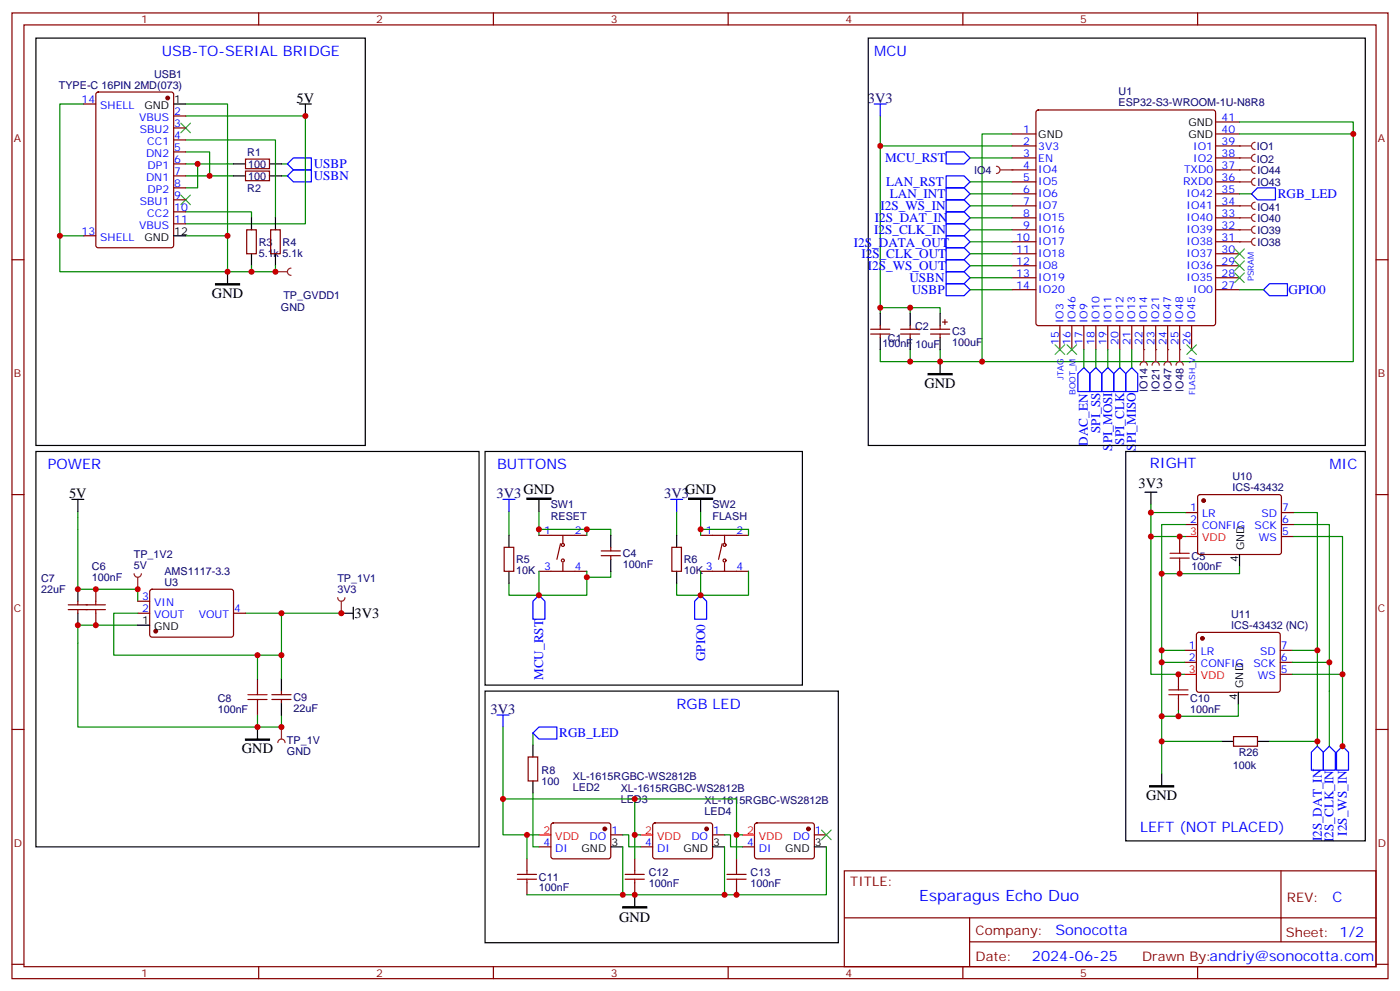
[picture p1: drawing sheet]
<svg xmlns="http://www.w3.org/2000/svg" width="412mm" height="292mm" viewBox="0 0 412 292" stroke-linecap="round" stroke-linejoin="round" font-family="sans-serif">
<g fill="none" stroke="#870000" stroke-width=".35">
<path d="M3.5 3.8h405.4v284.3h-405.4zM7.1 7.3h398.2v277.3h-398.2zM76.2 3.8v3.5M145.3 3.8v3.5M214.5 3.8v3.5M283.6 3.8v3.5M352.8 3.8v3.5M3.5 76.5h3.6M405.3 76.5h3.6M256.5 96.9h5.6M256.5 98.4h5.6M259.3 95.9v1"/>
<path d="M259.3 98.4v1M265.3 96.9h5.6M265.3 98.4h5.6M268.1 95.9v1M268.1 98.4v1M274.1 96.9h5.7M274.1 98.4h5.7M276.9 95.9v1M276.9 98.4v1M277.6 94.8h1.4M278.3 94.1v1.4M3.5 145.6h3.6"/>
<path d="M405.3 145.6h3.6M3.5 214.8h3.6M405.3 214.8h3.6M248.7 256.4h156.6v28.2h-156.6zM377.3 256.4v20.9M248.7 270.2h156.5M285.6 277.3h119.6M285.6 270.2v14.2M3.5 283.9h3.6M76.2 284.6v3.5M145.3 284.6v3.5M214.5 284.6v3.5"/>
<path d="M283.6 284.6v3.5M352.8 284.6v3.5M405.3 283.9h3.6"/>
</g>
<path d="M259.3 34.1v58.3M259.3 90.6h8.8v1.8M268.1 90.6h8.8v1.8M259.3 102.9v3.6h8.8M268.1 102.9v3.6h8.8v-3.6M22.9 152.3v21.2M72.3 180.6h28.2M82.9 180.6v19.4" fill="none" stroke="#008700" stroke-width=".35"/>
<path d="M273.4 110h7.1v.3h-7.1z" fill="#000" stroke="#000" stroke-width=".35"/>
<path d="M259.3 92.4v3.5M259.3 99.4v3.5M268.1 92.4v3.5M268.1 99.4v3.5M276.9 92.4v3.5M276.9 99.4v3.5M276.9 106.5v3.5" fill="none" stroke="#000" stroke-width=".35"/>
<path d="M257.5 30.6h3.6M259.3 30.6v3.5" fill="none" stroke="#00f" stroke-width=".35"/>
<path d="M81.8 218.7a1.06 1.06 0 0 1 1.1-1.1 1.06 1.06 0 0 1 1.1 1.1M82.9 214.1v3.5" fill="none" stroke="#8c2424" stroke-width=".35"/>
<circle cx="82.9" cy="214.1" r=".18" fill="#8c2424"/>
<path d="M22.9 150.6v1.7M22.9 173.5h17.7v3.5M40.6 184.1h-17.7v30h60v-3.6" fill="none" stroke="#008700" stroke-width=".35"/>
<path d="M20.1 179.5h5.7M20.1 178.1h5.7M22.9 177v1.1M22.9 179.5v1.1M80.1 206h5.6M80.1 204.5h5.6M82.9 203.5v1M82.9 206v1" fill="none" stroke="#870000" stroke-width=".35"/>
<path d="M10.6 132.9h130.5v116.4h-130.5zM22.9 173.5v3.5M104.1 178.8v3.5M22.9 180.6v3.5M82.9 200v3.5M100.5 180.6h3.6M75.8 214.1v3.5M82.9 207v3.5" fill="none" stroke="#000" stroke-width=".35"/>
<path d="M72.3 217.6h7.1v.3h-7.1z" fill="#000" stroke="#000" stroke-width=".35"/>
<path d="M99.5 176a1.06 1.06 0 0 0 1 1 1.06 1.06 0 0 0 1.1-1M100.5 177v3.6" fill="none" stroke="#8c2424" stroke-width=".35"/>
<circle cx="100.5" cy="180.6" r=".18" fill="#8c2424"/>
<g fill="none" stroke="#870000" stroke-width=".35">
<path d="M298.1 39.4h7.1M305.4 32.6l.5-.2h51.5l.5 .2 .2 .5v62.1l-.3 .5-.4 .2h-51.5l-.5-.2-.2-.5v-62.1zM358.1 35.9h7M358.1 39.4h7M298.1 57.1h7.1M298.1 53.6h7.1M298.1 50h7.1M298.1 46.5h7.1M298.1 43h7.1M358.1 57.1h7M358.1 53.6h7M358.1 50h7"/>
<path d="M358.1 46.5h7M358.1 43h7M298.1 78.2h7.1M298.1 74.7h7.1M298.1 71.2h7.1M298.1 67.7h7.1M298.1 64.1h7.1M298.1 60.6h7.1M358.1 78.2h7M358.1 74.7h7M358.1 71.2h7M358.1 67.7h7"/>
<path d="M358.1 64.1h7M358.1 60.6h7M298.1 85.3h7.1M298.1 81.8h7.1M312.2 95.9v7M315.7 95.9v7M319.3 95.9v7M322.8 95.9v7M326.3 95.9v7M329.8 95.9v7M333.4 95.9v7M336.9 95.9v7"/>
<path d="M340.4 95.9v7M344 95.9v7M347.5 95.9v7M351 95.9v7M358.1 85.3h7M358.1 81.8h7"/>
</g>
<path d="M278.7 44.7h5.3l1.8 1.8-1.8 1.8h-5.3zM278.7 55.3h5.3l1.8 1.8-1.8 1.7h-5.3zM278.7 51.8h5.3l1.8 1.8-1.8 1.7h-5.3zM370.4 55.3h5.3v3.5h-5.3l-1.7-1.7zM278.7 83.5h5.3l1.8 1.8-1.8 1.8h-5.3zM278.7 80h5.3l1.8 1.8-1.8 1.7h-5.3zM373.9 83.5h5.3v3.6h-5.3l-1.7-1.8zM322.8 108.2l1.8 1.8v5.3h-3.6v-5.3zM326.3 108.2l1.8 1.8v5.3h-3.5v-5.3zM329.8 108.2l1.8 1.8v5.3h-3.5v-5.3zM333.4 108.2l1.7 1.8v5.3h-3.5v-5.3z" fill="none" stroke="#00f" stroke-width=".35"/>
<path d="M255.8 11.2h146.4v120h-146.4z" fill="none" stroke="#000" stroke-width=".35"/>
<g fill="none" stroke="#008700" stroke-width=".35">
<path d="M298.1 39.4h-8.8v67.1h-12.4M365.1 35.9h33.5v70.6h-109.3M365.1 39.4h33.5M259.3 43h38.8M285.8 46.5h12.3M285.8 57.1h12.3M285.8 53.6h12.3M285.8 85.3h12.3M285.8 81.8h12.3M365.1 85.3h7.1M322.8 102.9v5.3M326.3 102.9v5.3"/>
<path d="M329.8 102.9v5.3M333.4 102.9v5.3"/>
</g>
<path d="M365.1 43h3.6M369.7 41.9a1.06 1.06 0 0 0-1 1.1 1.06 1.06 0 0 0 1 1" fill="none" stroke="#8c2424" stroke-width=".35"/>
<circle cx="365.1" cy="43" r=".18" fill="#8c2424"/>
<path d="M365.1 46.5h3.6M369.7 45.4a1.06 1.06 0 0 0-1 1.1 1.06 1.06 0 0 0 1 1.1" fill="none" stroke="#8c2424" stroke-width=".35"/>
<circle cx="365.1" cy="46.5" r=".18" fill="#8c2424"/>
<path d="M293.5 49a1.06 1.06 0 0 1 1.1 1 1.06 1.06 0 0 1-1.1 1.1M294.6 50h3.5" fill="none" stroke="#8c2424" stroke-width=".35"/>
<circle cx="298.1" cy="50" r=".18" fill="#8c2424"/>
<path d="M342.9 107.5a1.06 1.06 0 0 1 1.1-1 1.06 1.06 0 0 1 1 1M344 102.9v3.6" fill="none" stroke="#8c2424" stroke-width=".35"/>
<circle cx="344" cy="102.9" r=".18" fill="#8c2424"/>
<path d="M346.4 107.5a1.06 1.06 0 0 1 1.1-1 1.06 1.06 0 0 1 1 1M347.5 102.9v3.6" fill="none" stroke="#8c2424" stroke-width=".35"/>
<circle cx="347.5" cy="102.9" r=".18" fill="#8c2424"/>
<path d="M365.1 71.2h3.6M369.7 70.1a1.06 1.06 0 0 0-1 1.1 1.06 1.06 0 0 0 1 1" fill="none" stroke="#8c2424" stroke-width=".35"/>
<circle cx="365.1" cy="71.2" r=".18" fill="#8c2424"/>
<path d="M365.1 50h3.6M369.7 49a1.06 1.06 0 0 0-1 1 1.06 1.06 0 0 0 1 1.1" fill="none" stroke="#8c2424" stroke-width=".35"/>
<circle cx="365.1" cy="50" r=".18" fill="#8c2424"/>
<path d="M365.1 53.6h3.6M369.7 52.5a1.06 1.06 0 0 0-1 1.1 1.06 1.06 0 0 0 1 1" fill="none" stroke="#8c2424" stroke-width=".35"/>
<circle cx="365.1" cy="53.6" r=".18" fill="#8c2424"/>
<path d="M365.1 67.7h3.6M369.7 66.6a1.06 1.06 0 0 0-1 1.1 1.06 1.06 0 0 0 1 1" fill="none" stroke="#8c2424" stroke-width=".35"/>
<circle cx="365.1" cy="67.7" r=".18" fill="#8c2424"/>
<path d="M365.1 64.1h3.6M369.7 63.1a1.06 1.06 0 0 0-1 1 1.06 1.06 0 0 0 1 1.1" fill="none" stroke="#8c2424" stroke-width=".35"/>
<circle cx="365.1" cy="64.1" r=".18" fill="#8c2424"/>
<path d="M369.7 59.5a1.06 1.06 0 0 0-1 1.1 1.06 1.06 0 0 0 1 1.1M365.1 60.6h3.6" fill="none" stroke="#8c2424" stroke-width=".35"/>
<circle cx="365.1" cy="60.6" r=".18" fill="#8c2424"/>
<path d="M54.7 44.7h7v7.1h7.1M68.8 48.3h-10.6v7h-3.5M82.9 51.8h1.8M82.9 48.3h1.8" fill="none" stroke="#008700" stroke-width=".35"/>
<path d="M68.8 51.8h3.5M68.8 48.3h3.5M79.4 51.8h3.5M79.4 48.3h3.5" fill="none" stroke="#000" stroke-width=".35"/>
<path d="M72.3 50.4h7.1v2.8h-7.1zM72.3 46.8h7.1v2.9h-7.1z" fill="none" stroke="#870000" stroke-width=".35"/>
<path d="M85.7 79a1.06 1.06 0 0 0-1 1 1.06 1.06 0 0 0 1 1.1M81.1 80h3.6" fill="none" stroke="#8c2424" stroke-width=".35"/>
<circle cx="81.1" cy="80" r=".18" fill="#8c2424"/>
<g fill="none" stroke="#008700" stroke-width=".35">
<path d="M24.7 30.6h-7.1v38.8h7.1M54.7 34.1h35.3v31.8h-35.3M54.7 30.6h12.3v38.8M54.7 41.2h26.4v22.9M54.7 51.8h7M54.7 48.3h3.5M17.6 69.4v10.6h49.4v-10.6h-12.3M54.7 62.4h19.4v1.7M74.1 78.2v1.8h-7.1M81.1 78.2v1.8h-7M149.9 150.6v7M158.7 155.9h14.2v1.7"/>
<path d="M158.7 150.6v7M172.9 155.9h7v1.7M199.3 150.6v7M206.4 155.9h14.1v1.7M206.4 150.6v7M381 154.4h10.6v65.3M381 150.9h7.1v68.8M149.9 171.7v3.6h8.8M158.7 168.2v7.1h14.2v-7.1M179.9 168.2v1.8h-7M199.3 171.7v3.6h7.1M206.4 168.2v7.1h14.1v-7.1"/>
<path d="M40.6 180.6h-7.1v12.3h49.4M75.8 192.9v7.1M75.8 210.5v3.6M148.2 214.1v31.7h10.5M157 215.8v3.6M148.2 235.2h38.8v10.6M157 233.5v15.8h1.7M187 235.2h30v10.6M155.2 245.8v7.1M183.4 245.8h1.8v3.5h3.5M183.4 249.3v14.2M188.7 245.8h-1.7v7.1"/>
<path d="M213.4 245.8h1.8v3.5h3.5M213.4 249.3v14.2M218.7 245.8h-1.7v7.1M243.4 249.3v14.2h-88.2"/>
</g>
<g fill="none" stroke="#00f" stroke-width=".35">
<path d="M84.7 51.8l1.7-1.8h5.3v3.6h-5.3zM84.7 48.3l1.7-1.8h5.3v3.5h-5.3zM148.2 147h3.5M149.9 147v3.6M197.6 147h3.5M199.3 147v3.6M158.7 175.3l1.8 1.7v5.3h-3.5v-5.3zM206.4 175.3l1.7 1.7v5.3h-3.5v-5.3zM146.4 210.5h3.5M148.2 210.5v3.6M158.7 214.1h5.3v3.5h-5.3l-1.7-1.8zM388.1 219.7l1.7 1.8v5.3h-3.5v-5.3z"/>
<path d="M391.6 219.7l1.7 1.8v5.3h-3.5v-5.3zM395.5 219.7l1.7 1.8v5.3h-3.5v-5.3z"/>
</g>
<g fill="none" stroke="#000" stroke-width=".35">
<path d="M10.6 11.2h97v120h-97zM51.2 30.6h3.5M88.2 30.6h3.5M90 30.6v3.5M51.2 69.4h3.5M74.1 64.1v3.6M74.1 74.7v3.5M81.1 64.1v3.6M81.1 74.7v3.5M67 80v3.5M142.9 132.9h93.5v68.8h-93.5zM331.6 132.9h70.6v114.7h-70.6z"/>
<path d="M21.2 147h3.5M22.9 147v3.6M149.9 157.6v3.5M158.7 147v3.6M179.9 157.6v3.5M199.3 157.6v3.5M206.4 147v3.6M337.3 144.9h3.5M339 144.9v3.5M149.9 168.2v3.5M179.9 164.7v3.5M199.3 168.2v3.5"/>
<path d="M40.6 184.1h3.5M142.9 203.5h104v74.1h-104zM157 219.4v3.5M157 229.9v3.6M342.2 227.8v3.6M179.9 249.3h3.5M209.9 249.3h3.5M239.9 249.3h3.5M187 263.5v3.5"/>
</g>
<g fill="none" stroke="#870000" stroke-width=".35">
<path d="M24.7 30.6h3.5M28.5 27.3l.4-.2h21.5l.7 .4 .1 44.7-.5 .7-21.8 .1-.6-.5-.1-44.7zM51.2 34.1h3.5M51.2 37.7h3.5M51.2 41.2h3.5M51.2 44.7h3.5M51.2 48.3h3.5M51.2 51.8h3.5M51.2 55.3h3.5M51.2 58.8h3.5M24.7 69.4h3.5M51.2 62.4h3.5"/>
<path d="M51.2 65.9h3.5M72.7 67.7h2.8v7h-2.8zM79.7 67.7h2.8v7h-2.8zM158.7 157.6h14.2M165.8 157.6v2.5M206.4 157.6h14.1M213.4 157.6v2.5M347.5 158.3v3.6M28.2 173.5v3.5M40.6 177h3.5M44.3 173.7l.5-.2 23.6 .1 .4 .6-.1 13-.6 .4-23.6-.1-.4-.6v-12.7zM148.5 161.1h2.8v7.1h-2.8z"/>
<path d="M158.7 168.2h14.2M165.1 160.1l-1.1 4.6M165.8 165.7v2.5M177.1 163.6h5.6M177.1 162.2h5.6M179.9 161.1v1.1M179.9 163.6v1.1M197.9 161.1h2.8v7.1h-2.8zM206.4 168.2h14.1M212.7 160.1l-1 4.6M213.4 165.7v2.5M347.5 165.4v3.5"/>
<path d="M28.2 180.6v3.5M40.6 180.6h3.5M68.8 180.6h3.5M75.8 200v3.5M347.1 198.5v3.6M75.8 207v3.5M347.1 205.6v3.5M155.6 222.9h2.8v7h-2.8zM155.2 252.9v3.5M155.2 259.9v3.6M158.7 249.3h3.6M162.5 242.5l.5-.2h16.5l.4 .7v9.4l-.7 .5-16.5-.1-.4-.6v-9.2z"/>
<path d="M179.9 245.8h3.5M187 252.9v3.5M187 259.9v3.6M188.7 249.3h3.6M192.5 242.5l.5-.2h16.5l.4 .7-.1 9.4-.6 .5-16.5-.1-.4-.6v-9.2zM209.9 245.8h3.5M217 252.9v3.5M217 259.9v3.6M218.7 249.3h3.5M222.5 242.5l.5-.2h16.5l.4 .7-.1 9.4-.6 .5-16.5-.1-.5-.6v-9.2zM239.9 245.8h3.5"/>
<circle cx="165.8" cy="165" r=".44"/>
<circle cx="165.8" cy="160.4" r=".44"/>
<circle cx="213.4" cy="160.4" r=".44"/>
<circle cx="213.4" cy="165" r=".44"/>
</g>
<path d="M63.5 83.5h7.1v.4h-7.1zM155.2 146.7h7.1v.3h-7.1zM202.8 146.7h7.1v.3h-7.1zM338.7 231.4h7v.3h-7zM183.4 267h7.1v.3h-7.1z" fill="#000" stroke="#000" stroke-width=".35"/>
<path d="M53.3 36.3l2.8 2.8M56.1 36.3l-2.8 2.8M53.3 57.4l2.8 2.9M56.1 57.4l-2.8 2.9M242 244.4l2.8 2.8M244.8 244.4l-2.8 2.8" fill="none" stroke="#3c3" stroke-width=".35"/>
<g fill="#870000" stroke="#870000" stroke-width=".35">
<circle cx="49.4" cy="28.9" r=".53"/>
<circle cx="178.2" cy="244.1" r=".53"/>
<circle cx="238.1" cy="244.1" r=".53"/>
<circle cx="45.9" cy="185.8" r=".53"/>
<circle cx="208.1" cy="244.1" r=".53"/>
</g>
<path d="M158.7 245.8h3.6M188.7 245.8h3.6M218.7 245.8h3.5" fill="none" stroke="#f00" stroke-width=".35"/>
<g fill="none" stroke="#a10000" stroke-width=".35">
<path d="M25.4 179.5h5.6M25.4 178.1h5.6M28.2 177v1.1M28.2 179.5v1.1M344.7 162.9h5.6M344.7 164.3h5.6M347.5 161.9v1M347.5 164.3v1.1M73 204.5h5.7M73 206h5.7M75.8 203.5v1M75.8 206v1"/>
<path d="M344.3 203.1h5.7M344.3 204.5h5.7M347.1 202.1v1M347.1 204.5v1.1M152.4 258.9h5.6M152.4 257.5h5.6M155.2 256.4v1.1M155.2 258.9v1M184.1 258.9h5.7M184.1 257.5h5.7M187 256.4v1.1M187 258.9v1"/>
<path d="M214.1 258.9h5.7M214.1 257.5h5.7M217 256.4v1.1M217 258.9v1"/>
</g>
<path d="M39.5 168.9a1.06 1.06 0 0 0 1.1 1.1 1.06 1.06 0 0 0 1-1.1M40.6 170v3.5" fill="none" stroke="#8c2424" stroke-width=".35"/>
<circle cx="40.6" cy="173.5" r=".18" fill="#8c2424"/>
<path d="M365.1 57.1h3.6M285.8 67.7h12.3M285.8 60.6h12.3M285.8 64.1h12.3M285.8 71.2h12.3M285.8 74.7h12.3M285.8 78.2h12.3M319.3 102.9v5.3" fill="none" stroke="#008700" stroke-width=".35"/>
<path d="M363.7 73.3l2.8 2.8M363.7 76.8l2.8 2.9M366.5 73.3l-2.8 2.8M366.5 76.8l-2.8 2.9M363.7 80.4l2.8 2.8M366.5 80.4l-2.8 2.8M310.8 101.5l2.8 2.9M313.6 101.5l-2.8 2.9M314.3 101.5l2.8 2.9M317.1 101.5l-2.8 2.9M349.6 101.5l2.8 2.9M352.4 101.5l-2.8 2.9" fill="none" stroke="#3c3" stroke-width=".35"/>
<path d="M278.7 58.8h5.3l1.8 1.8-1.8 1.8h-5.3zM278.7 62.4h5.3l1.8 1.7-1.8 1.8h-5.3zM278.7 65.9h5.3l1.8 1.8-1.8 1.7h-5.3zM278.7 69.4h5.3l1.8 1.8-1.8 1.8h-5.3zM278.7 73h5.3l1.8 1.7-1.8 1.8h-5.3zM278.7 76.5h5.3l1.8 1.7-1.8 1.8h-5.3zM319.3 108.2l1.7 1.8v5.3h-3.5v-5.3z" fill="none" stroke="#00f" stroke-width=".35"/>
<path d="M335.8 107.5a1.06 1.06 0 0 1 1.1-1 1.06 1.06 0 0 1 1.1 1M336.9 102.9v3.6" fill="none" stroke="#8c2424" stroke-width=".35"/>
<circle cx="336.9" cy="102.9" r=".18" fill="#8c2424"/>
<path d="M339.4 107.5a1.06 1.06 0 0 1 1-1 1.06 1.06 0 0 1 1.1 1M340.4 102.9v3.6" fill="none" stroke="#8c2424" stroke-width=".35"/>
<circle cx="340.4" cy="102.9" r=".18" fill="#8c2424"/>
<path d="M365.1 163.3v3.5M359.8 218.3h3.6M364.8 203.8v3.6M370.4 218.3h3.5" fill="none" stroke="#000" stroke-width=".35"/>
<g fill="none" stroke="#870000" stroke-width=".35">
<path d="M349.2 150.9h3.6M349.2 154.4h3.6M353 145.8l.5-.2h23.3l.5 .2 .2 .5-.1 16.5-.6 .5-23.6-.1-.4-.6v-16.3zM377.5 150.9h3.5M377.5 154.4h3.5M377.5 158h3.5M348.9 191.5h3.5M348.9 195h3.5M352.7 186.4l.4-.2h23.3l.5 .2 .2 .5v16.5l-.7 .4h-23.5l-.5-.7v-16.2zM377.1 191.5h3.5M377.1 195h3.5M377.1 198.5h3.5"/>
<path d="M363.4 216.9h7v2.8h-7z"/>
</g>
<g fill="none" stroke="#008700" stroke-width=".35">
<path d="M339 148.4v9.6h10.2M339 158v40.5h9.9M339 150.9h10.2M347.5 158v.3M349.2 154.4h-7v14.5M381 158h14.5v40.5M365.1 166.8v2.1h-22.9v42M342.2 191.5h6.7M342.2 195h6.7M380.6 198.5h14.9v21.6M380.6 195h11M380.6 191.5h7.5"/>
<path d="M347.1 209.1v1.8M359.8 218.3h-17.6v9.5M364.8 207.4v3.5h-22.6v7.4M373.9 218.3h14.2"/>
</g>
<g fill="#870000" stroke="#870000" stroke-width=".35">
<circle cx="354.5" cy="147.4" r=".53"/>
<circle cx="354.2" cy="188" r=".53"/>
</g>
<path d="M349.2 158h3.6M348.9 198.5h3.5" fill="none" stroke="#f00" stroke-width=".35"/>
<g fill="#c00">
<circle cx="259.3" cy="90.6" r=".88"/>
<circle cx="268.1" cy="90.6" r=".88"/>
<circle cx="22.9" cy="184.1" r=".88"/>
<circle cx="22.9" cy="173.5" r=".88"/>
<circle cx="259.3" cy="43" r=".88"/>
<circle cx="276.9" cy="106.5" r=".88"/>
<circle cx="268.1" cy="106.5" r=".88"/>
<circle cx="289.3" cy="106.5" r=".88"/>
<circle cx="398.6" cy="39.4" r=".88"/>
<circle cx="81.1" cy="80" r=".88"/>
<circle cx="172.9" cy="170" r=".88"/>
<circle cx="172.9" cy="155.9" r=".88"/>
<circle cx="158.8" cy="155.9" r=".88"/>
<circle cx="206.4" cy="155.9" r=".88"/>
<circle cx="158.8" cy="175.3" r=".88"/>
<circle cx="206.4" cy="175.3" r=".88"/>
<circle cx="61.7" cy="51.8" r=".88"/>
<circle cx="58.2" cy="48.3" r=".88"/>
<circle cx="90" cy="34.1" r=".88"/>
<circle cx="67" cy="69.4" r=".88"/>
<circle cx="67" cy="80" r=".88"/>
<circle cx="17.6" cy="69.4" r=".88"/>
<circle cx="74.1" cy="80" r=".88"/>
<circle cx="100.5" cy="180.6" r=".88"/>
<circle cx="155.2" cy="245.8" r=".88"/>
<circle cx="82.9" cy="180.6" r=".88"/>
<circle cx="82.9" cy="192.9" r=".88"/>
<circle cx="28.2" cy="184.1" r=".88"/>
<circle cx="28.2" cy="173.5" r=".88"/>
<circle cx="75.8" cy="192.9" r=".88"/>
<circle cx="75.8" cy="214.1" r=".88"/>
<circle cx="213.4" cy="263.5" r=".88"/>
<circle cx="183.4" cy="263.5" r=".88"/>
<circle cx="187" cy="263.5" r=".88"/>
<circle cx="217" cy="263.5" r=".88"/>
<circle cx="148.2" cy="235.2" r=".88"/>
<circle cx="187" cy="245.8" r=".88"/>
<circle cx="217" cy="245.8" r=".88"/>
<circle cx="187" cy="235.2" r=".88"/>
<circle cx="40.6" cy="173.5" r=".88"/>
<circle cx="388.1" cy="218.3" r=".88"/>
<circle cx="395.5" cy="219.7" r=".88"/>
<circle cx="395.5" cy="198.5" r=".88"/>
<circle cx="391.6" cy="195" r=".88"/>
<circle cx="388.1" cy="191.5" r=".88"/>
<circle cx="339" cy="158" r=".88"/>
<circle cx="342.2" cy="218.3" r=".88"/>
<circle cx="347.1" cy="210.9" r=".88"/>
<circle cx="342.2" cy="210.9" r=".88"/>
<circle cx="347.1" cy="198.5" r=".88"/>
<circle cx="342.2" cy="191.5" r=".88"/>
<circle cx="339" cy="150.9" r=".88"/>
<circle cx="342.2" cy="168.9" r=".88"/>
<circle cx="342.2" cy="195" r=".88"/>
<circle cx="347.5" cy="168.9" r=".88"/>
<circle cx="347.5" cy="158" r=".88"/>
<circle cx="82.9" cy="214.1" r=".88"/>
</g>
<text font-size="4.6" fill="#00f" x="270.8" y="265.4">Esparagus Echo Duo</text>
<g font-size="4.2" fill="#00f">
<text x="47.6" y="16.5">USB-TO-SERIAL BRIDGE</text>
<text x="257.5" y="16.5">MCU</text>
<text x="338.7" y="137.9">RIGHT</text>
<text x="14.1" y="138.2">POWER</text>
<text x="146.4" y="138.2">BUTTONS</text>
<text x="391.6" y="138.2">MIC</text>
<text x="199.3" y="208.8">RGB LED</text>
<text x="335.8" y="245.1">LEFT (NOT PLACED)</text>
<text x="392.5" y="265.7">C</text>
<text x="310.9" y="275.2">Sonocotta</text>
<text x="304" y="283">2024-06-25</text>
</g>
<g font-size="4.2">
<text x="87.4" y="30.3">5V</text>
<text x="62.4" y="87.8">GND</text>
<text x="272.3" y="114.3">GND</text>
<text x="335.4" y="143.8">3V3</text>
<text x="20.3" y="146.7">5V</text>
<text x="154.2" y="145.6">GND</text>
<text x="201.8" y="145.6">GND</text>
<text x="104.4" y="181.9">3V3</text>
<text x="71.3" y="221.8">GND</text>
<text x="337.6" y="235.7">GND</text>
<text x="182.4" y="271.3">GND</text>
</g>
<g font-size="4.2" fill="#000080">
<text x="255.7" y="30.3">3V3</text>
<text x="146.3" y="146.8">3V3</text>
<text x="195.7" y="146.8">3V3</text>
<text x="144.5" y="210.2">3V3</text>
</g>
<g font-size="3.9" fill="#00f">
<text x="260.8" y="47.7">MCU_RST</text>
<text x="92.4" y="52.9">USBN</text>
<text x="92.4" y="49.4">USBP</text>
<text x="261" y="54.8">LAN_RST</text>
<text x="262.1" y="58.4">LAN_INT</text>
<text x="376.4" y="58.3">RGB_LED</text>
<text x="257.7" y="65.4">I2S_DAT_IN</text>
<text x="259.4" y="61.9">I2S_WS_IN</text>
<text x="257.5" y="68.9">I2S_CLK_IN</text>
<text x="251.5" y="72.8">I2S_DATA_OUT</text>
<text x="253.8" y="76">I2S_CLK_OUT</text>
<text x="255.6" y="79.5">I2S_WS_OUT</text>
<text x="267.9" y="83.1">USBN</text>
<text x="268.6" y="86.7">USBP</text>
<text x="379.6" y="86.6">GPIO0</text>
<text x="320.4" y="131.2" transform="rotate(-90 320.4 131.2)">DAC_EN</text>
<text x="324.1" y="127.5" transform="rotate(-90 324.1 127.5)">SPI_SS</text>
<text x="331.1" y="130.9" transform="rotate(-90 331.1 130.9)">SPI_CLK</text>
<text x="327.6" y="132.7" transform="rotate(-90 327.6 132.7)">SPI_MOSI</text>
<text x="334.6" y="132.7" transform="rotate(-90 334.6 132.7)">SPI_MISO</text>
<text x="207.7" y="194.7" transform="rotate(-90 207.7 194.7)">GPIO0</text>
<text x="160" y="200.2" transform="rotate(-90 160 200.2)">MCU_RST</text>
<text x="164.7" y="217">RGB_LED</text>
<text x="389.3" y="247.7" transform="rotate(-90 389.3 247.7)">I2S_DAT_IN</text>
<text x="392.8" y="247.9" transform="rotate(-90 392.8 247.9)">I2S_CLK_IN</text>
<text x="396.7" y="246.1" transform="rotate(-90 396.7 246.1)">I2S_WS_IN</text>
</g>
<g font-size="3.9" fill="#800">
<text x="250.5" y="261">TITLE:</text>
<text x="379.1" y="265.7">REV:</text>
<text x="287.4" y="275.2">Company:</text>
<text x="378.7" y="275.8">Sheet: 1/2</text>
<text x="287.4" y="282.9">Date:</text>
<text x="336.4" y="282.9">Drawn By:andriy@sonocotta.com</text>
</g>
<g font-size="3.2" fill="#800">
<text x="41.6" y="6.8">1</text>
<text x="110.8" y="6.8">2</text>
<text x="179.9" y="6.8">3</text>
<text x="249.1" y="6.8">4</text>
<text x="318.2" y="6.8">5</text>
<text x="4.1" y="41.9">A</text>
<text x="405.9" y="41.9">A</text>
<text x="4.1" y="111.1">B</text>
<text x="405.9" y="111.1">B</text>
<text x="4.1" y="180.2">C</text>
<text x="405.9" y="180.2">C</text>
<text x="4.1" y="249.3">D</text>
<text x="405.9" y="249.3">D</text>
<text x="41.6" y="287.6">1</text>
<text x="110.8" y="287.6">2</text>
<text x="179.9" y="287.6">3</text>
<text x="249.1" y="287.6">4</text>
<text x="318.2" y="287.6">5</text>
</g>
<g font-size="3.2" fill="#000080">
<text x="45.4" y="22.9">USB1</text>
<text x="17.3" y="26.1">TYPE-C 16PIN 2MD(073)</text>
<text x="329.5" y="28">U1</text>
<text x="329.5" y="31.2">ESP32-S3-WROOM-1U-N8R8</text>
<text x="72.8" y="45.9">R1</text>
<text x="370.2" y="44.1">IO1</text>
<text x="370.2" y="48">IO2</text>
<text x="73.1" y="52.9">100</text>
<text x="73.1" y="49.4">100</text>
<text x="287" y="51.2">IO4</text>
<text x="370.4" y="51.2">IO44</text>
<text x="72.8" y="56.5">R2</text>
<text x="370.4" y="54.7">IO43</text>
<text x="370.4" y="65.3">IO40</text>
<text x="370.4" y="62.1">IO41</text>
<text x="370.4" y="68.8">IO39</text>
<text x="76.2" y="75.6">5.1k 5.1k</text>
<text x="76.2" y="72.3">R3</text>
<text x="83.3" y="72.3">R4</text>
<text x="370.4" y="72.3">IO38</text>
<text x="83.5" y="88.2">TP_GVDD1</text>
<text x="82.8" y="91.7">GND</text>
<text x="261.6" y="100.5">C1</text>
<text x="269.5" y="97">C2</text>
<text x="280.5" y="102">100uF</text>
<text x="280.5" y="98.8">C3</text>
<text x="259.9" y="102.3">100nF</text>
<text x="269.6" y="102.3">10uF</text>
<text x="338" y="115.3" transform="rotate(-90 338 115.3)">IO14</text>
<text x="341.6" y="115.3" transform="rotate(-90 341.6 115.3)">IO21</text>
<text x="345.1" y="115.3" transform="rotate(-90 345.1 115.3)">IO47</text>
<text x="348.6" y="115.3" transform="rotate(-90 348.6 115.3)">IO48</text>
<text x="363" y="141.4">U10</text>
<text x="162.2" y="149.6">SW1</text>
<text x="209.9" y="149.6">SW2</text>
<text x="363" y="144.6">ICS-43432</text>
<text x="162.2" y="153">RESET</text>
<text x="209.9" y="153">FLASH</text>
<text x="27.1" y="167.9">C6</text>
<text x="39.4" y="167.6">5V</text>
<text x="39.4" y="164.3">TP_1V2</text>
<text x="152" y="165.8">R5</text>
<text x="183.4" y="167.3">100nF</text>
<text x="183.4" y="164.1">C4</text>
<text x="201.4" y="165.8">R6</text>
<text x="351" y="168">100nF</text>
<text x="351" y="164.8">C5</text>
<text x="12.1" y="171.4">C7</text>
<text x="27.1" y="171.1">100nF</text>
<text x="48.4" y="169.3">AMS1117-3.3</text>
<text x="48.4" y="172.5">U3</text>
<text x="99.4" y="171.4">TP_1V1</text>
<text x="152" y="169">10K</text>
<text x="201.4" y="169">10K</text>
<text x="12.1" y="174.6">22uF</text>
<text x="99.4" y="174.6">3V3</text>
<text x="362.7" y="185.1">ICS-43432 (NC)</text>
<text x="362.7" y="182">U11</text>
<text x="64.1" y="209.9">100nF</text>
<text x="64.1" y="206.7">C8</text>
<text x="86.4" y="209.6">22uF</text>
<text x="86.4" y="206.4">C9</text>
<text x="350.6" y="209.9">100nF</text>
<text x="350.6" y="206.7">C10</text>
<text x="84.5" y="219.1">TP_1V</text>
<text x="84.5" y="222.3">GND</text>
<text x="159.5" y="227.9">R8</text>
<text x="363.1" y="226.5">100k</text>
<text x="364.9" y="222.6">R26</text>
<text x="159.5" y="231.1">100</text>
<text x="168.7" y="229.7">XL-1615RGBC-WS2812B</text>
<text x="168.7" y="232.8">LED2</text>
<text x="182.9" y="233.2">XL-1615RGBC-WS2812B</text>
<text x="182.9" y="236.4">LED3</text>
<text x="207.5" y="236.7">XL-1615RGBC-WS2812B</text>
<text x="207.5" y="239.9">LED4</text>
<text x="191.1" y="257.9">C12</text>
<text x="221.1" y="257.9">C13</text>
<text x="158.7" y="262.5">100nF</text>
<text x="158.7" y="259.3">C11</text>
<text x="191.1" y="261.1">100nF</text>
<text x="221.1" y="261.1">100nF</text>
</g>
<g font-size="3.2" fill="#00f">
<text x="24" y="30.3">14</text>
<text x="29.5" y="32">SHELL</text>
<text x="41" y="35.6">VBUS</text>
<text x="51.3" y="33.8">2</text>
<text x="359.8" y="35.6">41</text>
<text x="41.2" y="39.1">SBU2</text>
<text x="51.3" y="37.3">3</text>
<text x="51.3" y="40.9">4</text>
<text x="301.4" y="39.1">1</text>
<text x="359.8" y="39.1">40</text>
<text x="43" y="46.1">DN2</text>
<text x="43.4" y="42.6">CC1</text>
<text x="51.3" y="44.4">5</text>
<text x="51.3" y="47.9">6</text>
<text x="301.4" y="46.1">3</text>
<text x="301.4" y="42.6">2</text>
<text x="305.9" y="47.6">EN</text>
<text x="305.9" y="44">3V3</text>
<text x="351.5" y="47.6">IO2</text>
<text x="351.5" y="44">IO1</text>
<text x="359.8" y="46.1">38</text>
<text x="359.8" y="42.6">39</text>
<text x="43" y="53.2">DN1</text>
<text x="43.5" y="49.7">DP1</text>
<text x="51.3" y="51.4">7</text>
<text x="301.4" y="53.2">5</text>
<text x="301.4" y="49.7">4</text>
<text x="305.9" y="51.1">IO4</text>
<text x="348.8" y="51.1">TXD0</text>
<text x="359.8" y="53.2">36</text>
<text x="359.8" y="49.7">37</text>
<text x="43.5" y="56.7">DP2</text>
<text x="51.3" y="55">8</text>
<text x="51.3" y="58.5">9</text>
<text x="301.4" y="56.7">6</text>
<text x="305.9" y="58.1">IO6</text>
<text x="305.9" y="54.6">IO5</text>
<text x="348.5" y="54.6">RXD0</text>
<text x="349.5" y="58.1">IO42</text>
<text x="359.8" y="56.7">35</text>
<text x="41.2" y="60.3">SBU1</text>
<text x="43.4" y="63.8">CC2</text>
<text x="51.3" y="62">10</text>
<text x="51.3" y="65.5">11</text>
<text x="301.4" y="63.8">8</text>
<text x="301.4" y="60.3">7</text>
<text x="305.9" y="65.2">IO15</text>
<text x="305.9" y="61.7">IO7</text>
<text x="349.5" y="65.2">IO40</text>
<text x="349.5" y="61.7">IO41</text>
<text x="359.8" y="63.8">33</text>
<text x="359.8" y="60.3">34</text>
<text x="24" y="69.1">13</text>
<text x="29.5" y="70.8">SHELL</text>
<text x="41" y="67.3">VBUS</text>
<text x="299.4" y="70.8">10</text>
<text x="301.4" y="67.3">9</text>
<text x="305.9" y="68.7">IO16</text>
<text x="349.5" y="68.7">IO39</text>
<text x="359.8" y="70.8">31</text>
<text x="359.8" y="67.3">32</text>
<text x="299.4" y="77.9">12</text>
<text x="299.4" y="74.4">11</text>
<text x="305.9" y="75.8">IO18</text>
<text x="305.9" y="72.2">IO17</text>
<text x="349.5" y="75.8">IO37</text>
<text x="349.5" y="72.2">IO38</text>
<text x="359.8" y="77.9">29</text>
<text x="359.8" y="74.4">30</text>
<text x="299.4" y="81.4">13</text>
<text x="305.9" y="82.8">IO19</text>
<text x="305.9" y="79.3">IO8</text>
<text x="349.5" y="82.8">IO35</text>
<text x="349.5" y="79.3">IO36</text>
<text x="359.8" y="81.4">28</text>
<text x="299.4" y="84.9">14</text>
<text x="305.9" y="86.4">IO20</text>
<text x="351.5" y="86.4">IO0</text>
<text x="359.8" y="84.9">27</text>
<text x="313.3" y="95.2" transform="rotate(-90 313.3 95.2)">IO3</text>
<text x="316.8" y="95.2" transform="rotate(-90 316.8 95.2)">IO46</text>
<text x="320.3" y="95.2" transform="rotate(-90 320.3 95.2)">IO9</text>
<text x="323.8" y="95.2" transform="rotate(-90 323.8 95.2)">IO10</text>
<text x="327.4" y="95.2" transform="rotate(-90 327.4 95.2)">IO11</text>
<text x="330.9" y="95.2" transform="rotate(-90 330.9 95.2)">IO12</text>
<text x="334.4" y="95.2" transform="rotate(-90 334.4 95.2)">IO13</text>
<text x="338" y="95.2" transform="rotate(-90 338 95.2)">IO14</text>
<text x="341.5" y="95.2" transform="rotate(-90 341.5 95.2)">IO21</text>
<text x="345" y="95.2" transform="rotate(-90 345 95.2)">IO47</text>
<text x="348.5" y="95.2" transform="rotate(-90 348.5 95.2)">IO48</text>
<text x="352.1" y="95.2" transform="rotate(-90 352.1 95.2)">IO45</text>
<text x="311.9" y="101.7" transform="rotate(-90 311.9 101.7)">15</text>
<text x="315.4" y="101.7" transform="rotate(-90 315.4 101.7)">16</text>
<text x="318.9" y="101.7" transform="rotate(-90 318.9 101.7)">17</text>
<text x="322.4" y="101.7" transform="rotate(-90 322.4 101.7)">18</text>
<text x="326" y="101.7" transform="rotate(-90 326 101.7)">19</text>
<text x="329.5" y="101.7" transform="rotate(-90 329.5 101.7)">20</text>
<text x="333" y="101.7" transform="rotate(-90 333 101.7)">21</text>
<text x="336.5" y="101.7" transform="rotate(-90 336.5 101.7)">22</text>
<text x="340.1" y="101.7" transform="rotate(-90 340.1 101.7)">23</text>
<text x="343.6" y="101.7" transform="rotate(-90 343.6 101.7)">24</text>
<text x="347.1" y="101.7" transform="rotate(-90 347.1 101.7)">25</text>
<text x="350.7" y="101.7" transform="rotate(-90 350.7 101.7)">26</text>
<text x="350.6" y="150.6">1</text>
<text x="350.6" y="154.1">2</text>
<text x="354.1" y="152.3">LR</text>
<text x="354.1" y="155.9">CONFIG</text>
<text x="369.6" y="155.9">SCK</text>
<text x="371.6" y="152.3">SD</text>
<text x="377.6" y="154.1">6</text>
<text x="377.6" y="150.6">7</text>
<text x="160.3" y="157.3">1</text>
<text x="169.3" y="157.3">2</text>
<text x="207.9" y="157.3">1</text>
<text x="217" y="157.3">2</text>
<text x="370.9" y="159.4">WS</text>
<text x="377.6" y="157.6">5</text>
<text x="160.3" y="167.9">3</text>
<text x="169.3" y="167.9">4</text>
<text x="207.9" y="167.9">3</text>
<text x="217" y="167.9">4</text>
<text x="41.9" y="176.7">3</text>
<text x="45.4" y="178.4">VIN</text>
<text x="41.9" y="180.2">2</text>
<text x="45.4" y="182">VOUT</text>
<text x="58.5" y="182">VOUT</text>
<text x="69" y="180.2">4</text>
<text x="350.2" y="191.1">1</text>
<text x="377.3" y="191.1">7</text>
<text x="350.2" y="194.7">2</text>
<text x="353.7" y="192.9">LR</text>
<text x="353.7" y="196.4">CONFIG</text>
<text x="369.2" y="196.4">SCK</text>
<text x="371.2" y="192.9">SD</text>
<text x="377.3" y="194.7">6</text>
<text x="370.5" y="200">WS</text>
<text x="377.3" y="198.2">5</text>
<text x="180.1" y="245.5">1</text>
<text x="210.1" y="245.5">1</text>
<text x="240.1" y="245.5">1</text>
<text x="160.1" y="249">4</text>
<text x="163.6" y="250.8">DI</text>
<text x="173.7" y="247.2">DO</text>
<text x="190.1" y="249">4</text>
<text x="193.6" y="250.8">DI</text>
<text x="203.7" y="247.2">DO</text>
<text x="220.1" y="249">4</text>
<text x="223.6" y="250.8">DI</text>
<text x="233.6" y="247.2">DO</text>
</g>
<g font-size="3.2">
<text x="42.6" y="32">GND</text>
<text x="51.3" y="30.3">1</text>
<text x="305.9" y="40.5">GND</text>
<text x="350.1" y="37">GND</text>
<text x="350.1" y="40.5">GND</text>
<text x="42.6" y="70.8">GND</text>
<text x="51.3" y="69.1">12</text>
<text x="366.5" y="162" transform="rotate(-90 366.5 162)">GND</text>
<text x="364.8" y="165.5" transform="rotate(-90 364.8 165.5)">4</text>
<text x="41.9" y="183.7">1</text>
<text x="45.4" y="185.5">GND</text>
<text x="366.2" y="202.5" transform="rotate(-90 366.2 202.5)">GND</text>
<text x="364.4" y="206" transform="rotate(-90 364.4 206)">4</text>
<text x="171.3" y="250.8">GND</text>
<text x="180.1" y="249">3</text>
<text x="201.3" y="250.8">GND</text>
<text x="210.1" y="249">3</text>
<text x="231.3" y="250.8">GND</text>
<text x="240.1" y="249">3</text>
</g>
<g font-size="3.2" fill="#f00">
<text x="350.6" y="157.6">3</text>
<text x="354.1" y="159.4">VDD</text>
<text x="350.2" y="198.2">3</text>
<text x="353.7" y="200">VDD</text>
<text x="160.1" y="245.5">2</text>
<text x="190.1" y="245.5">2</text>
<text x="220.1" y="245.5">2</text>
<text x="163.6" y="247.2">VDD</text>
<text x="193.6" y="247.2">VDD</text>
<text x="223.6" y="247.2">VDD</text>
</g>
<g font-size="2.5" fill="#00f">
<text x="369.4" y="82.8" transform="rotate(-90 369.4 82.8)">PSRAM</text>
<text x="313.3" y="111.8" transform="rotate(-90 313.3 111.8)">JTAG</text>
<text x="316.8" y="116.3" transform="rotate(-90 316.8 116.3)">BOOT_M</text>
<text x="352.1" y="116.3" transform="rotate(-90 352.1 116.3)">FLASH_V</text>
</g>
</svg>
